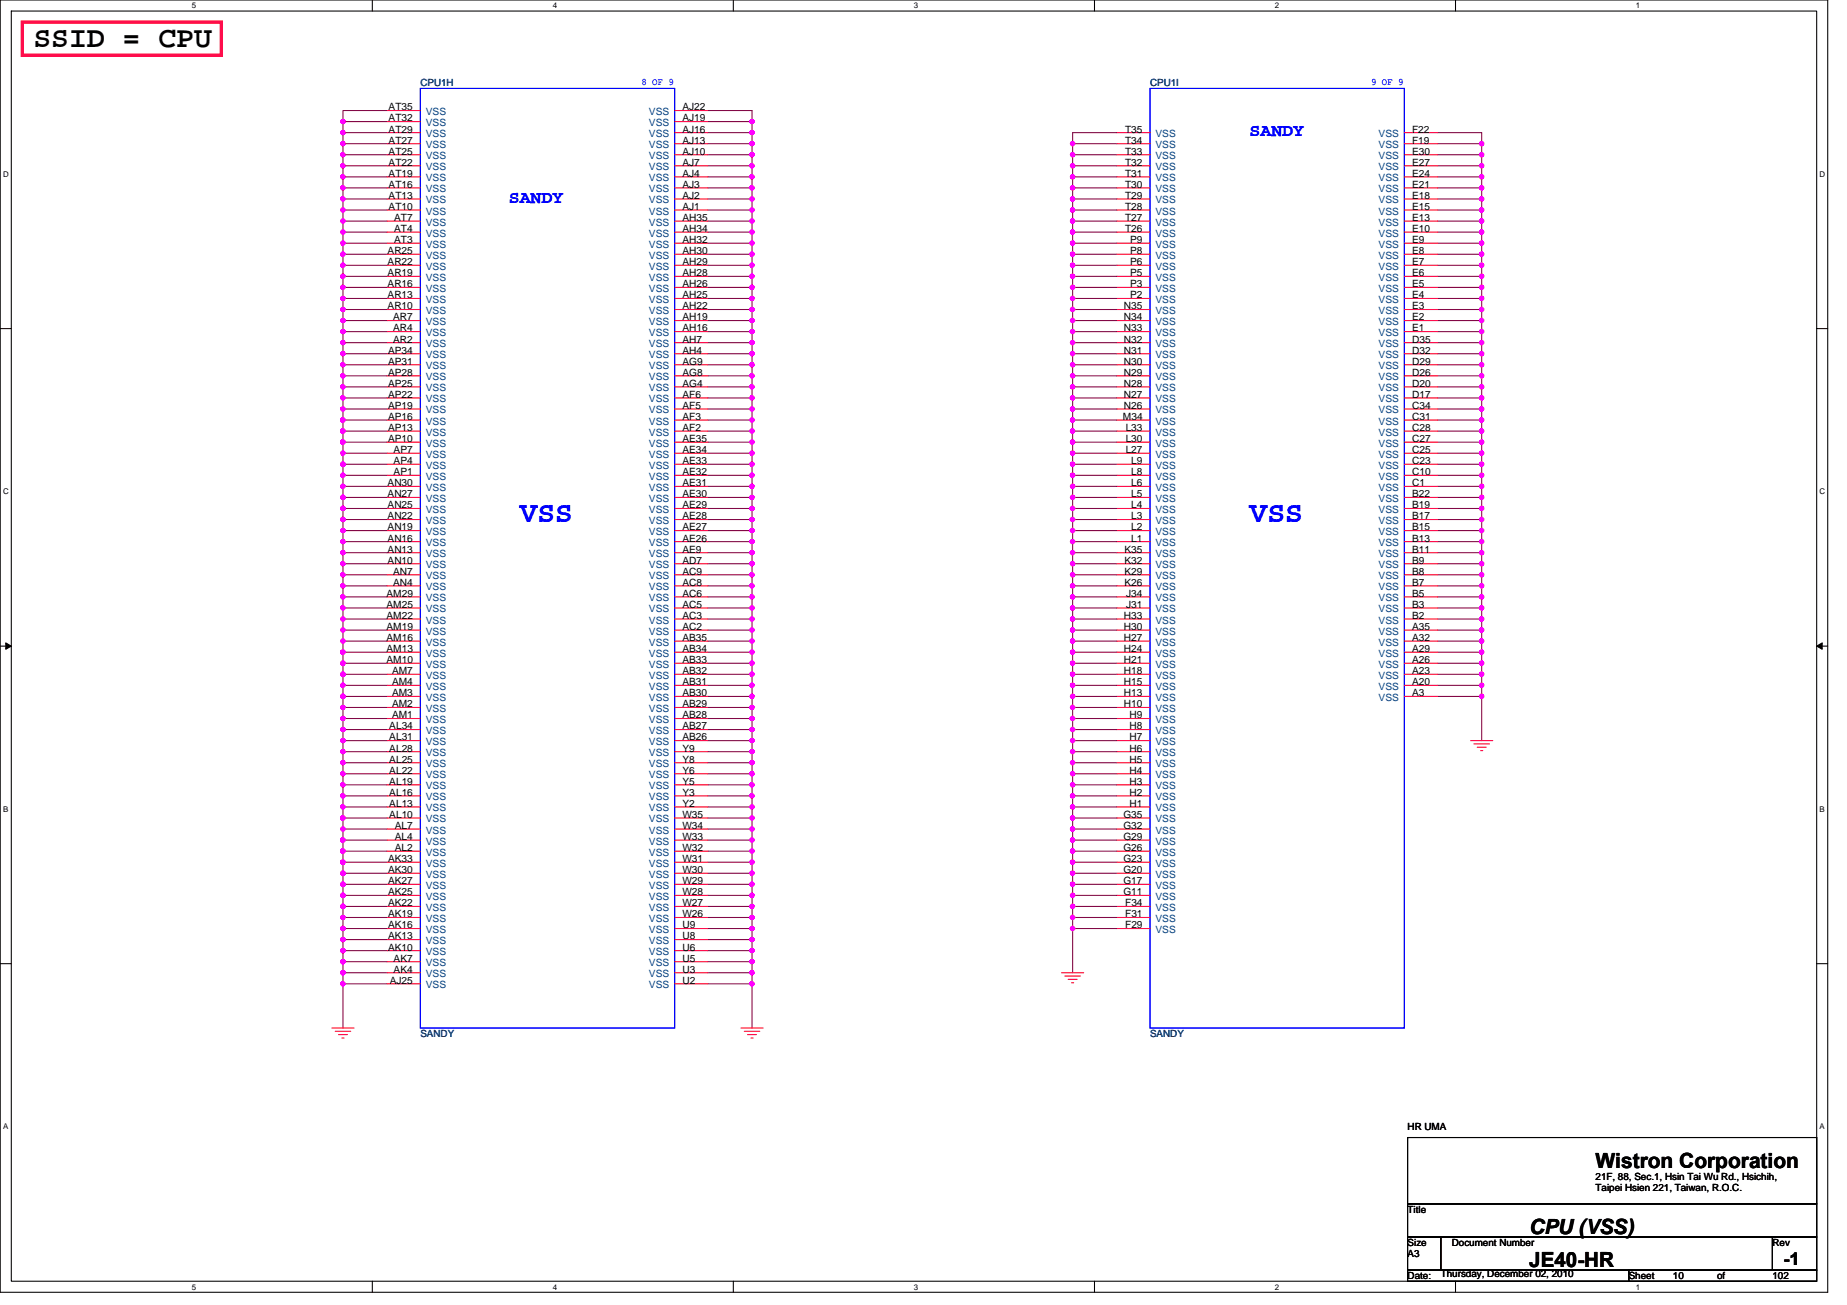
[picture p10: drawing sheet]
<svg xmlns="http://www.w3.org/2000/svg" width="297mm" height="210mm" viewBox="0 0 297 210" stroke-linecap="round" stroke-linejoin="round" font-family="sans-serif">
<path d="M0 0h293.9v207.9h-293.9zM1.8 1.8h290.4v204.3h-290.4z" fill="none" stroke="#000" stroke-width=".17"/>
<g fill="#fff">
<path d="M30.8 .2h.7v1.4h-.7z"/>
<path d="M30.8 206.3h.7v1.4h-.7z"/>
</g>
<path d="M59.9 0v1.8M59.9 206.1v1.8" fill="none" stroke="#000" stroke-width=".17"/>
<g fill="#fff">
<path d="M88.9 .2h.7v1.4h-.7z"/>
<path d="M88.9 206.3h.7v1.4h-.7z"/>
</g>
<path d="M117.9 0v1.8M117.9 206.1v1.8" fill="none" stroke="#000" stroke-width=".17"/>
<g fill="#fff">
<path d="M147 .2h.7v1.4h-.7z"/>
<path d="M147 206.3h.7v1.4h-.7z"/>
</g>
<path d="M176 0v1.8M176 206.1v1.8" fill="none" stroke="#000" stroke-width=".17"/>
<g fill="#fff">
<path d="M205 .2h.7v1.4h-.7z"/>
<path d="M205 206.3h.7v1.4h-.7z"/>
</g>
<path d="M234.1 0v1.8M234.1 206.1v1.8" fill="none" stroke="#000" stroke-width=".17"/>
<g fill="#fff">
<path d="M263.1 .2h.7v1.4h-.7z"/>
<path d="M263.1 206.3h.7v1.4h-.7z"/>
<path d="M.5 27.3h.9v1.4h-.9z"/>
<path d="M292.6 27.3h.9v1.4h-.9z"/>
<path d="M.5 78.4h.9v1.4h-.9z"/>
<path d="M292.6 78.4h.9v1.4h-.9z"/>
</g>
<path d="M0 52.9h1.8M292.2 52.9h1.7" fill="none" stroke="#000" stroke-width=".17"/>
<g fill="#fff">
<path d="M.5 129.5h.8v1.4h-.8z"/>
<path d="M292.6 129.5h.9v1.4h-.9z"/>
</g>
<path d="M0 103.9h1.8M292.2 103.9h1.7" fill="none" stroke="#000" stroke-width=".17"/>
<path d="M.9 103.4l.9 .5-.9 .5zM292.2 103.9l.8-.5v1z" fill="#000" stroke="#000" stroke-width=".16"/>
<g fill="#fff">
<path d="M.5 180.5h.8v1.4h-.8z"/>
<path d="M292.6 180.5h.9v1.4h-.9z"/>
</g>
<path d="M0 155h1.8M292.2 155h1.7M226.4 199h5.3v5.3h-5.3zM226.4 183h65.8v10.6h-65.8zM226.4 193.6h65.8v5.4h-65.8zM231.7 199h53.3v5.3h-53.3zM285 199h7.2v5.3h-7.2zM226.4 204.3h35.5v1.8h-35.5zM261.9 204.3h30.3v1.8h-30.3z" fill="none" stroke="#000" stroke-width=".17"/>
<g fill="none" stroke="#800040" stroke-width=".17">
<path d="M62.3 17.8h-7.1v1.8M62.3 19.6h-7.1v1.7M113.8 17.8h7.1v147.6M113.8 19.6h7.1M55.2 37.3h7.1M55.2 39.1h7.1M55.2 30.2h7.1M55.2 32h7.1M55.2 33.8h7.1M55.2 30.2v5.4M55.2 37.3v10.7M62.3 21.3h-7.1v1.8"/>
<path d="M62.3 23.1h-7.1v1.8M62.3 24.9h-7.1v1.8M62.3 26.7h-7.1v1.7M62.3 28.4h-7.1v1.8M62.3 35.6h-7.1v1.7M113.8 37.3h7.1M113.8 39.1h7.1M113.8 30.2h7.1M113.8 32h7.1M113.8 33.8h7.1M113.8 24.9h7.1M113.8 26.7h7.1"/>
<path d="M113.8 28.4h7.1M113.8 35.6h7.1M113.8 21.3h7.1M113.8 23.1h7.1M172.5 37.3h7.1M172.5 39.1h7.1M172.5 30.2h7.1M172.5 32h7.1M172.5 33.8h7.1M172.5 24.9h7.1M172.5 26.7h7.1M172.5 28.4h7.1"/>
<path d="M172.5 35.6h7.1M172.5 23.1h7.1M179.6 21.3h-7.1v135.2M231.2 37.3h7.1M231.2 39.1h7.1M231.2 30.2h7.1M231.2 32h7.1M231.2 33.8h7.1M231.2 24.9h7.1M231.2 26.7h7.1M231.2 28.4h7.1M231.2 35.6h7.1"/>
<path d="M231.2 21.3h7.1v97.8M231.2 23.1h7.1M55.2 40.9h7.1M55.2 49.8v48M55.2 49.8h7.1M55.2 51.6h7.1M55.2 42.7h7.1M55.2 53.3h7.1M55.2 44.4h7.1M55.2 46.2h7.1M55.2 55.1h7.1M55.2 56.9h7.1"/>
<path d="M55.2 58.7h7.1M62.3 48h-7.1v1.8M113.8 40.9h7.1M113.8 49.8h7.1M113.8 51.6h7.1M113.8 42.7h7.1M113.8 53.3h7.1M113.8 44.4h7.1M113.8 46.2h7.1M113.8 55.1h7.1M113.8 56.9h7.1M113.8 58.7h7.1"/>
<path d="M113.8 48h7.1M172.5 40.9h7.1M172.5 49.8h7.1M172.5 51.6h7.1M172.5 42.7h7.1M172.5 53.3h7.1M172.5 44.4h7.1M172.5 46.2h7.1M172.5 55.1h7.1M172.5 56.9h7.1M172.5 58.7h7.1M172.5 48h7.1"/>
<path d="M231.2 40.9h7.1M231.2 49.8h7.1M231.2 51.6h7.1M231.2 42.7h7.1M231.2 53.3h7.1M231.2 44.4h7.1M231.2 46.2h7.1M231.2 55.1h7.1M231.2 56.9h7.1M231.2 58.7h7.1M231.2 48h7.1M55.2 62.2h7.1"/>
<path d="M55.2 64h7.1M55.2 65.8h7.1M55.2 74.7h7.1M55.2 76.5h7.1M55.2 67.6h7.1M55.2 78.2h7.1M55.2 69.3h7.1M55.2 71.1h7.1M55.2 72.9h7.1M55.2 60.5h7.1M113.8 62.2h7.1M113.8 64h7.1"/>
<path d="M113.8 65.8h7.1M113.8 74.7h7.1M113.8 76.5h7.1M113.8 67.6h7.1M113.8 78.2h7.1M113.8 69.3h7.1M113.8 71.1h7.1M113.8 72.9h7.1M113.8 60.5h7.1M172.5 62.2h7.1M172.5 64h7.1M172.5 65.8h7.1"/>
<path d="M172.5 74.7h7.1M172.5 76.5h7.1M172.5 67.6h7.1M172.5 78.2h7.1M172.5 69.3h7.1M172.5 71.1h7.1M172.5 72.9h7.1M172.5 60.5h7.1M231.2 62.2h7.1M231.2 64h7.1M231.2 65.8h7.1M231.2 74.7h7.1"/>
<path d="M231.2 76.5h7.1M231.2 67.6h7.1M231.2 78.2h7.1M231.2 69.3h7.1M231.2 71.1h7.1M231.2 72.9h7.1M231.2 60.5h7.1M55.2 99.6v65.8M55.2 87.1h7.1M55.2 88.9h7.1M55.2 80h7.1M55.2 90.7h7.1"/>
<path d="M55.2 81.8h7.1M55.2 83.6h7.1M55.2 85.3h7.1M55.2 99.6h7.1M55.2 92.5h7.1M55.2 94.2h7.1M55.2 96h7.1M62.3 97.8h-7.1v1.8M113.8 87.1h7.1M113.8 88.9h7.1M113.8 80h7.1M113.8 90.7h7.1"/>
<path d="M113.8 81.8h7.1M113.8 83.6h7.1M113.8 85.3h7.1M113.8 99.6h7.1M113.8 92.5h7.1M113.8 94.2h7.1M113.8 96h7.1M113.8 97.8h7.1M172.5 87.1h7.1M172.5 88.9h7.1M172.5 80h7.1M172.5 90.7h7.1"/>
<path d="M172.5 81.8h7.1M172.5 83.6h7.1M172.5 85.3h7.1M172.5 99.6h7.1M172.5 92.5h7.1M172.5 94.2h7.1M172.5 96h7.1M172.5 97.8h7.1M231.2 87.1h7.1M231.2 88.9h7.1M231.2 80h7.1M231.2 90.7h7.1"/>
<path d="M231.2 81.8h7.1M231.2 83.6h7.1M231.2 85.3h7.1M231.2 99.6h7.1M231.2 92.5h7.1M231.2 94.2h7.1M231.2 96h7.1M231.2 97.8h7.1M55.2 101.3h7.1M55.2 103.1h7.1M55.2 112h7.1M55.2 113.8h7.1"/>
<path d="M55.2 104.9h7.1M55.2 115.6h7.1M55.2 106.7h7.1M55.2 108.5h7.1M55.2 110.2h7.1M55.2 117.3h7.1M55.2 119.1h7.1M113.8 101.3h7.1M113.8 103.1h7.1M113.8 112h7.1M113.8 113.8h7.1M113.8 104.9h7.1"/>
<path d="M113.8 115.6h7.1M113.8 106.7h7.1M113.8 108.5h7.1M113.8 110.2h7.1M113.8 117.3h7.1M113.8 119.1h7.1M172.5 101.3h7.1M172.5 103.1h7.1M172.5 112h7.1M172.5 113.8h7.1M172.5 104.9h7.1M172.5 115.6h7.1"/>
<path d="M172.5 106.7h7.1M172.5 108.5h7.1M172.5 110.2h7.1M172.5 117.3h7.1M172.5 119.1h7.1M231.2 101.3h7.1M231.2 103.1h7.1M231.2 112h7.1M231.2 104.9h7.1M231.2 106.7h7.1M231.2 108.5h7.1M231.2 110.2h7.1"/>
<path d="M55.2 124.5h7.1M55.2 126.2h7.1M55.2 128h7.1M55.2 120.9h7.1M55.2 122.7h7.1M55.2 131.6h7.1M55.2 133.3h7.1M55.2 135.1h7.1M55.2 129.8h7.1M55.2 136.9h7.1M55.2 138.7h7.1M113.8 124.5h7.1"/>
<path d="M113.8 126.2h7.1M113.8 128h7.1M113.8 120.9h7.1M113.8 122.7h7.1M113.8 131.6h7.1M113.8 133.3h7.1M113.8 135.1h7.1M113.8 129.8h7.1M113.8 136.9h7.1M113.8 138.7h7.1M172.5 124.5h7.1M172.5 126.2h7.1"/>
<path d="M172.5 128h7.1M172.5 120.9h7.1M172.5 122.7h7.1M172.5 131.6h7.1M172.5 133.3h7.1M172.5 135.1h7.1M172.5 129.8h7.1M172.5 136.9h7.1M172.5 138.7h7.1M55.2 144h7.1M55.2 145.8h7.1M55.2 147.6h7.1"/>
<path d="M55.2 140.5h7.1M55.2 142.2h7.1M55.2 154.7h7.1M55.2 156.5h7.1M55.2 158.2h7.1M55.2 149.4h7.1M55.2 151.1h7.1M55.2 152.9h7.1M113.8 144h7.1M113.8 145.8h7.1M113.8 147.6h7.1M113.8 140.5h7.1"/>
<path d="M113.8 142.2h7.1M113.8 154.7h7.1M113.8 156.5h7.1M113.8 158.2h7.1M113.8 149.4h7.1M113.8 151.1h7.1M113.8 152.9h7.1M172.5 144h7.1M172.5 145.8h7.1M172.5 147.6h7.1M172.5 140.5h7.1M172.5 142.2h7.1"/>
<path d="M172.5 149.4h7.1"/>
</g>
<g fill="#f0f" stroke="#f0f" stroke-width=".17">
<circle cx="55.1" cy="19.5" r=".35"/>
<circle cx="55.1" cy="21.3" r=".35"/>
<circle cx="55.1" cy="23.1" r=".35"/>
<circle cx="55.1" cy="24.9" r=".35"/>
<circle cx="55.1" cy="26.7" r=".35"/>
<circle cx="55.1" cy="28.4" r=".35"/>
<circle cx="55.1" cy="37.3" r=".35"/>
<circle cx="55.1" cy="30.2" r=".35"/>
<circle cx="55.1" cy="32" r=".35"/>
<circle cx="55.1" cy="33.8" r=".35"/>
<circle cx="55.1" cy="35.5" r=".35"/>
<circle cx="55.1" cy="40.9" r=".35"/>
<circle cx="55.1" cy="39.1" r=".35"/>
<circle cx="55.1" cy="42.7" r=".35"/>
<circle cx="55.1" cy="44.4" r=".35"/>
<circle cx="55.1" cy="46.2" r=".35"/>
<circle cx="55.1" cy="49.8" r=".35"/>
<circle cx="55.1" cy="51.5" r=".35"/>
<circle cx="55.1" cy="48" r=".35"/>
<circle cx="55.1" cy="53.3" r=".35"/>
<circle cx="55.1" cy="55.1" r=".35"/>
<circle cx="55.1" cy="64" r=".35"/>
<circle cx="55.1" cy="74.7" r=".35"/>
<circle cx="55.1" cy="67.6" r=".35"/>
<circle cx="55.1" cy="69.3" r=".35"/>
<circle cx="55.1" cy="71.1" r=".35"/>
<circle cx="55.1" cy="56.9" r=".35"/>
<circle cx="55.1" cy="87.1" r=".35"/>
<circle cx="55.1" cy="80" r=".35"/>
<circle cx="55.1" cy="81.8" r=".35"/>
<circle cx="55.1" cy="83.6" r=".35"/>
<circle cx="55.1" cy="58.7" r=".35"/>
<circle cx="55.1" cy="78.2" r=".35"/>
<circle cx="55.1" cy="62.2" r=".35"/>
<circle cx="55.1" cy="90.7" r=".35"/>
<circle cx="55.1" cy="65.8" r=".35"/>
<circle cx="55.1" cy="60.4" r=".35"/>
<circle cx="55.1" cy="88.9" r=".35"/>
<circle cx="55.1" cy="76.4" r=".35"/>
<circle cx="55.1" cy="72.9" r=".35"/>
<circle cx="55.1" cy="85.3" r=".35"/>
<circle cx="55.1" cy="99.6" r=".35"/>
<circle cx="55.1" cy="92.4" r=".35"/>
<circle cx="55.1" cy="112" r=".35"/>
<circle cx="55.1" cy="104.9" r=".35"/>
<circle cx="55.1" cy="115.6" r=".35"/>
<circle cx="55.1" cy="106.7" r=".35"/>
<circle cx="55.1" cy="108.4" r=".35"/>
<circle cx="55.1" cy="94.2" r=".35"/>
<circle cx="55.1" cy="124.4" r=".35"/>
<circle cx="55.1" cy="126.2" r=".35"/>
<circle cx="55.1" cy="117.3" r=".35"/>
<circle cx="55.1" cy="119.1" r=".35"/>
<circle cx="55.1" cy="120.9" r=".35"/>
<circle cx="55.1" cy="122.7" r=".35"/>
<circle cx="55.1" cy="129.8" r=".35"/>
<circle cx="55.1" cy="103.1" r=".35"/>
<circle cx="55.1" cy="128" r=".35"/>
<circle cx="55.1" cy="97.8" r=".35"/>
<circle cx="55.1" cy="96" r=".35"/>
<circle cx="55.1" cy="101.3" r=".35"/>
<circle cx="55.1" cy="113.8" r=".35"/>
<circle cx="55.1" cy="110.2" r=".35"/>
<circle cx="55.1" cy="131.6" r=".35"/>
<circle cx="55.1" cy="135.1" r=".35"/>
<circle cx="55.1" cy="144" r=".35"/>
<circle cx="55.1" cy="145.8" r=".35"/>
<circle cx="55.1" cy="136.9" r=".35"/>
<circle cx="55.1" cy="138.7" r=".35"/>
<circle cx="55.1" cy="140.4" r=".35"/>
<circle cx="55.1" cy="142.2" r=".35"/>
<circle cx="55.1" cy="149.3" r=".35"/>
<circle cx="55.1" cy="133.3" r=".35"/>
<circle cx="55.1" cy="147.6" r=".35"/>
<circle cx="55.1" cy="154.7" r=".35"/>
<circle cx="55.1" cy="156.5" r=".35"/>
<circle cx="55.1" cy="151.1" r=".35"/>
<circle cx="55.1" cy="152.9" r=".35"/>
<circle cx="55.1" cy="158.2" r=".35"/>
<circle cx="120.9" cy="99.6" r=".35"/>
<circle cx="120.9" cy="122.7" r=".35"/>
<circle cx="120.9" cy="133.3" r=".35"/>
<circle cx="120.9" cy="136.9" r=".35"/>
<circle cx="120.9" cy="151.1" r=".35"/>
<circle cx="120.9" cy="37.3" r=".35"/>
<circle cx="120.9" cy="35.5" r=".35"/>
<circle cx="120.9" cy="64" r=".35"/>
<circle cx="120.9" cy="74.7" r=".35"/>
<circle cx="120.9" cy="72.9" r=".35"/>
<circle cx="120.9" cy="81.8" r=".35"/>
<circle cx="120.9" cy="23.1" r=".35"/>
<circle cx="172.5" cy="108.4" r=".35"/>
<circle cx="172.5" cy="120.9" r=".35"/>
<circle cx="172.5" cy="99.6" r=".35"/>
<circle cx="172.5" cy="30.2" r=".35"/>
<circle cx="172.5" cy="138.7" r=".35"/>
<circle cx="172.5" cy="140.4" r=".35"/>
<circle cx="172.5" cy="46.2" r=".35"/>
<circle cx="172.5" cy="48" r=".35"/>
<circle cx="172.5" cy="71.1" r=".35"/>
<circle cx="172.5" cy="72.9" r=".35"/>
<circle cx="172.5" cy="90.7" r=".35"/>
<circle cx="172.5" cy="83.6" r=".35"/>
<circle cx="172.5" cy="87.1" r=".35"/>
<circle cx="172.5" cy="62.2" r=".35"/>
<circle cx="120.9" cy="19.5" r=".35"/>
<circle cx="120.9" cy="92.4" r=".35"/>
<circle cx="120.9" cy="78.2" r=".35"/>
<circle cx="120.9" cy="49.8" r=".35"/>
<circle cx="120.9" cy="32" r=".35"/>
<circle cx="120.9" cy="144" r=".35"/>
<circle cx="120.9" cy="96" r=".35"/>
<circle cx="120.9" cy="71.1" r=".35"/>
<circle cx="120.9" cy="67.6" r=".35"/>
<circle cx="120.9" cy="53.3" r=".35"/>
<circle cx="120.9" cy="28.4" r=".35"/>
<circle cx="120.9" cy="21.3" r=".35"/>
<circle cx="120.9" cy="158.2" r=".35"/>
<circle cx="120.9" cy="149.3" r=".35"/>
<circle cx="120.9" cy="110.2" r=".35"/>
<circle cx="120.9" cy="115.6" r=".35"/>
<circle cx="120.9" cy="142.2" r=".35"/>
<circle cx="120.9" cy="88.9" r=".35"/>
<circle cx="120.9" cy="40.9" r=".35"/>
<circle cx="120.9" cy="120.9" r=".35"/>
<circle cx="120.9" cy="128" r=".35"/>
<circle cx="120.9" cy="126.2" r=".35"/>
<circle cx="120.9" cy="62.2" r=".35"/>
<circle cx="120.9" cy="108.4" r=".35"/>
<circle cx="120.9" cy="87.1" r=".35"/>
<circle cx="120.9" cy="69.3" r=".35"/>
<circle cx="120.9" cy="46.2" r=".35"/>
<circle cx="120.9" cy="124.4" r=".35"/>
<circle cx="120.9" cy="104.9" r=".35"/>
<circle cx="120.9" cy="24.9" r=".35"/>
<circle cx="120.9" cy="145.8" r=".35"/>
<circle cx="120.9" cy="48" r=".35"/>
<circle cx="120.9" cy="83.6" r=".35"/>
<circle cx="120.9" cy="58.7" r=".35"/>
<circle cx="120.9" cy="42.7" r=".35"/>
<circle cx="120.9" cy="26.7" r=".35"/>
<circle cx="120.9" cy="129.8" r=".35"/>
<circle cx="120.9" cy="85.3" r=".35"/>
<circle cx="120.9" cy="33.8" r=".35"/>
<circle cx="120.9" cy="138.7" r=".35"/>
<circle cx="120.9" cy="135.1" r=".35"/>
<circle cx="120.9" cy="80" r=".35"/>
<circle cx="120.9" cy="154.7" r=".35"/>
<circle cx="120.9" cy="152.9" r=".35"/>
<circle cx="120.9" cy="140.4" r=".35"/>
<circle cx="120.9" cy="131.6" r=".35"/>
<circle cx="120.9" cy="119.1" r=".35"/>
<circle cx="120.9" cy="113.8" r=".35"/>
<circle cx="120.9" cy="90.7" r=".35"/>
<circle cx="120.9" cy="65.8" r=".35"/>
<circle cx="120.9" cy="147.6" r=".35"/>
<circle cx="120.9" cy="112" r=".35"/>
<circle cx="120.9" cy="44.4" r=".35"/>
<circle cx="120.9" cy="51.5" r=".35"/>
<circle cx="120.9" cy="156.5" r=".35"/>
<circle cx="120.9" cy="94.2" r=".35"/>
<circle cx="120.9" cy="60.4" r=".35"/>
<circle cx="120.9" cy="56.9" r=".35"/>
<circle cx="120.9" cy="55.1" r=".35"/>
<circle cx="120.9" cy="101.3" r=".35"/>
<circle cx="120.9" cy="76.4" r=".35"/>
<circle cx="120.9" cy="39.1" r=".35"/>
<circle cx="120.9" cy="30.2" r=".35"/>
<circle cx="120.9" cy="97.8" r=".35"/>
<circle cx="120.9" cy="117.3" r=".35"/>
<circle cx="120.9" cy="106.7" r=".35"/>
<circle cx="120.9" cy="103.1" r=".35"/>
<circle cx="172.5" cy="23.1" r=".35"/>
<circle cx="172.5" cy="28.4" r=".35"/>
<circle cx="172.5" cy="80" r=".35"/>
<circle cx="172.5" cy="136.9" r=".35"/>
<circle cx="172.5" cy="126.2" r=".35"/>
<circle cx="172.5" cy="97.8" r=".35"/>
<circle cx="172.5" cy="94.2" r=".35"/>
<circle cx="172.5" cy="78.2" r=".35"/>
<circle cx="172.5" cy="135.1" r=".35"/>
<circle cx="172.5" cy="76.4" r=".35"/>
<circle cx="172.5" cy="26.7" r=".35"/>
<circle cx="172.5" cy="53.3" r=".35"/>
<circle cx="172.5" cy="51.5" r=".35"/>
<circle cx="172.5" cy="58.7" r=".35"/>
<circle cx="172.5" cy="144" r=".35"/>
<circle cx="172.5" cy="103.1" r=".35"/>
<circle cx="172.5" cy="104.9" r=".35"/>
<circle cx="172.5" cy="44.4" r=".35"/>
<circle cx="172.5" cy="42.7" r=".35"/>
<circle cx="172.5" cy="24.9" r=".35"/>
<circle cx="172.5" cy="33.8" r=".35"/>
<circle cx="172.5" cy="124.4" r=".35"/>
<circle cx="172.5" cy="37.3" r=".35"/>
<circle cx="172.5" cy="122.7" r=".35"/>
<circle cx="172.5" cy="117.3" r=".35"/>
<circle cx="172.5" cy="60.4" r=".35"/>
<circle cx="172.5" cy="69.3" r=".35"/>
<circle cx="172.5" cy="67.6" r=".35"/>
<circle cx="172.5" cy="142.2" r=".35"/>
<circle cx="172.5" cy="133.3" r=".35"/>
<circle cx="172.5" cy="39.1" r=".35"/>
<circle cx="172.5" cy="113.8" r=".35"/>
<circle cx="172.5" cy="112" r=".35"/>
<circle cx="172.5" cy="110.2" r=".35"/>
<circle cx="172.5" cy="81.8" r=".35"/>
<circle cx="172.5" cy="56.9" r=".35"/>
<circle cx="172.5" cy="55.1" r=".35"/>
<circle cx="172.5" cy="35.5" r=".35"/>
<circle cx="172.5" cy="149.3" r=".35"/>
<circle cx="172.5" cy="129.8" r=".35"/>
<circle cx="172.5" cy="106.7" r=".35"/>
<circle cx="172.5" cy="88.9" r=".35"/>
<circle cx="172.5" cy="128" r=".35"/>
<circle cx="172.5" cy="74.7" r=".35"/>
<circle cx="172.5" cy="32" r=".35"/>
<circle cx="172.5" cy="65.8" r=".35"/>
<circle cx="172.5" cy="145.8" r=".35"/>
<circle cx="172.5" cy="131.6" r=".35"/>
<circle cx="172.5" cy="96" r=".35"/>
<circle cx="172.5" cy="85.3" r=".35"/>
<circle cx="172.5" cy="92.4" r=".35"/>
<circle cx="172.5" cy="101.3" r=".35"/>
<circle cx="172.5" cy="115.6" r=".35"/>
<circle cx="172.5" cy="64" r=".35"/>
<circle cx="172.5" cy="49.8" r=".35"/>
<circle cx="172.5" cy="147.6" r=".35"/>
<circle cx="172.5" cy="119.1" r=".35"/>
<circle cx="172.5" cy="40.9" r=".35"/>
<circle cx="238.3" cy="23.1" r=".35"/>
<circle cx="238.3" cy="96" r=".35"/>
<circle cx="238.3" cy="81.8" r=".35"/>
<circle cx="238.3" cy="53.3" r=".35"/>
<circle cx="238.3" cy="35.5" r=".35"/>
<circle cx="238.3" cy="99.6" r=".35"/>
<circle cx="238.3" cy="74.7" r=".35"/>
<circle cx="238.3" cy="71.1" r=".35"/>
<circle cx="238.3" cy="56.9" r=".35"/>
<circle cx="238.3" cy="32" r=".35"/>
<circle cx="238.3" cy="24.9" r=".35"/>
<circle cx="238.3" cy="92.4" r=".35"/>
<circle cx="238.3" cy="44.4" r=".35"/>
<circle cx="238.3" cy="65.8" r=".35"/>
<circle cx="238.3" cy="112" r=".35"/>
<circle cx="238.3" cy="90.7" r=".35"/>
<circle cx="238.3" cy="72.9" r=".35"/>
<circle cx="238.3" cy="49.8" r=".35"/>
<circle cx="238.3" cy="108.4" r=".35"/>
<circle cx="238.3" cy="28.4" r=".35"/>
<circle cx="238.3" cy="51.5" r=".35"/>
<circle cx="238.3" cy="87.1" r=".35"/>
<circle cx="238.3" cy="62.2" r=".35"/>
<circle cx="238.3" cy="46.2" r=".35"/>
<circle cx="238.3" cy="30.2" r=".35"/>
<circle cx="238.3" cy="88.9" r=".35"/>
<circle cx="238.3" cy="37.3" r=".35"/>
<circle cx="238.3" cy="83.6" r=".35"/>
<circle cx="238.3" cy="94.2" r=".35"/>
<circle cx="238.3" cy="69.3" r=".35"/>
<circle cx="238.3" cy="48" r=".35"/>
<circle cx="238.3" cy="55.1" r=".35"/>
<circle cx="238.3" cy="97.8" r=".35"/>
<circle cx="238.3" cy="64" r=".35"/>
<circle cx="238.3" cy="60.4" r=".35"/>
<circle cx="238.3" cy="58.7" r=".35"/>
<circle cx="238.3" cy="104.9" r=".35"/>
<circle cx="238.3" cy="80" r=".35"/>
<circle cx="238.3" cy="42.7" r=".35"/>
<circle cx="238.3" cy="33.8" r=".35"/>
<circle cx="238.3" cy="101.3" r=".35"/>
<circle cx="238.3" cy="110.2" r=".35"/>
<circle cx="238.3" cy="106.7" r=".35"/>
<circle cx="238.3" cy="103.1" r=".35"/>
<circle cx="238.3" cy="40.9" r=".35"/>
<circle cx="238.3" cy="39.1" r=".35"/>
<circle cx="238.3" cy="67.6" r=".35"/>
<circle cx="238.3" cy="78.2" r=".35"/>
<circle cx="238.3" cy="76.4" r=".35"/>
<circle cx="238.3" cy="85.3" r=".35"/>
<circle cx="238.3" cy="26.7" r=".35"/>
</g>
<g fill="none" stroke="#f00" stroke-width=".17">
<path d="M62.3 17.8h5.3M62.3 19.6h5.3M108.5 17.8h5.3M108.5 19.6h5.3M62.3 21.3h5.3M62.3 23.1h5.3M62.3 24.9h5.3M62.3 26.7h5.3M62.3 28.4h5.3M62.3 30.2h5.3M62.3 32h5.3M62.3 33.8h5.3"/>
<path d="M62.3 35.6h5.3M62.3 37.3h5.3M62.3 39.1h5.3M108.5 21.3h5.3M108.5 23.1h5.3M108.5 24.9h5.3M108.5 26.7h5.3M108.5 28.4h5.3M108.5 30.2h5.3M108.5 32h5.3M108.5 33.8h5.3M108.5 35.6h5.3"/>
<path d="M108.5 37.3h5.3M108.5 39.1h5.3M179.6 21.3h5.4M179.6 23.1h5.4M179.6 24.9h5.4M179.6 26.7h5.4M179.6 28.4h5.4M179.6 30.2h5.4M179.6 32h5.4M179.6 33.8h5.4M179.6 35.6h5.4M179.6 37.3h5.4"/>
<path d="M179.6 39.1h5.4M225.8 21.3h5.4M225.8 23.1h5.4M225.8 24.9h5.4M225.8 26.7h5.4M225.8 28.4h5.4M225.8 30.2h5.4M225.8 32h5.4M225.8 33.8h5.4M225.8 35.6h5.4M225.8 37.3h5.4M225.8 39.1h5.4"/>
<path d="M62.3 40.9h5.3M62.3 42.7h5.3M62.3 44.4h5.3M62.3 46.2h5.3M62.3 48h5.3M62.3 49.8h5.3M62.3 51.6h5.3M62.3 53.3h5.3M62.3 55.1h5.3M62.3 56.9h5.3M62.3 58.7h5.3M108.5 40.9h5.3"/>
<path d="M108.5 42.7h5.3M108.5 44.4h5.3M108.5 46.2h5.3M108.5 48h5.3M108.5 49.8h5.3M108.5 51.6h5.3M108.5 53.3h5.3M108.5 55.1h5.3M108.5 56.9h5.3M108.5 58.7h5.3M179.6 40.9h5.4M179.6 42.7h5.4"/>
<path d="M179.6 44.4h5.4M179.6 46.2h5.4M179.6 48h5.4M179.6 49.8h5.4M179.6 51.6h5.4M179.6 53.3h5.4M179.6 55.1h5.4M179.6 56.9h5.4M179.6 58.7h5.4M225.8 40.9h5.4M225.8 42.7h5.4M225.8 44.4h5.4"/>
<path d="M225.8 46.2h5.4M225.8 48h5.4M225.8 49.8h5.4M225.8 51.6h5.4M225.8 53.3h5.4M225.8 55.1h5.4M225.8 56.9h5.4M225.8 58.7h5.4M62.3 60.5h5.3M62.3 62.2h5.3M62.3 64h5.3M62.3 65.8h5.3"/>
<path d="M62.3 67.6h5.3M62.3 69.3h5.3M62.3 71.1h5.3M62.3 72.9h5.3M62.3 74.7h5.3M62.3 76.5h5.3M62.3 78.2h5.3M108.5 60.5h5.3M108.5 62.2h5.3M108.5 64h5.3M108.5 65.8h5.3M108.5 67.6h5.3"/>
<path d="M108.5 69.3h5.3M108.5 71.1h5.3M108.5 72.9h5.3M108.5 74.7h5.3M108.5 76.5h5.3M108.5 78.2h5.3M179.6 60.5h5.4M179.6 62.2h5.4M179.6 64h5.4M179.6 65.8h5.4M179.6 67.6h5.4M179.6 69.3h5.4"/>
<path d="M179.6 71.1h5.4M179.6 72.9h5.4M179.6 74.7h5.4M179.6 76.5h5.4M179.6 78.2h5.4M225.8 60.5h5.4M225.8 62.2h5.4M225.8 64h5.4M225.8 65.8h5.4M225.8 67.6h5.4M225.8 69.3h5.4M225.8 71.1h5.4"/>
<path d="M225.8 72.9h5.4M225.8 74.7h5.4M225.8 76.5h5.4M225.8 78.2h5.4M62.3 80h5.3M62.3 81.8h5.3M62.3 83.6h5.3M62.3 85.3h5.3M62.3 87.1h5.3M62.3 88.9h5.3M62.3 90.7h5.3M62.3 92.5h5.3"/>
<path d="M62.3 94.2h5.3M62.3 96h5.3M62.3 97.8h5.3M62.3 99.6h5.3M108.5 80h5.3M108.5 81.8h5.3M108.5 83.6h5.3M108.5 85.3h5.3M108.5 87.1h5.3M108.5 88.9h5.3M108.5 90.7h5.3M108.5 92.5h5.3"/>
<path d="M108.5 94.2h5.3M108.5 96h5.3M108.5 97.8h5.3M108.5 99.6h5.3M179.6 80h5.4M179.6 81.8h5.4M179.6 83.6h5.4M179.6 85.3h5.4M179.6 87.1h5.4M179.6 88.9h5.4M179.6 90.7h5.4M179.6 92.5h5.4"/>
<path d="M179.6 94.2h5.4M179.6 96h5.4M179.6 97.8h5.4M179.6 99.6h5.4M225.8 80h5.4M225.8 81.8h5.4M225.8 83.6h5.4M225.8 85.3h5.4M225.8 87.1h5.4M225.8 88.9h5.4M225.8 90.7h5.4M225.8 92.5h5.4"/>
<path d="M225.8 94.2h5.4M225.8 96h5.4M225.8 97.8h5.4M225.8 99.6h5.4M62.3 119.1h5.3M62.3 101.3h5.3M62.3 103.1h5.3M62.3 104.9h5.3M62.3 106.7h5.3M62.3 108.5h5.3M62.3 110.2h5.3M62.3 112h5.3"/>
<path d="M62.3 113.8h5.3M62.3 115.6h5.3M62.3 117.3h5.3M108.5 119.1h5.3M108.5 101.3h5.3M108.5 103.1h5.3M108.5 104.9h5.3M108.5 106.7h5.3M108.5 108.5h5.3M108.5 110.2h5.3M108.5 112h5.3M108.5 113.8h5.3"/>
<path d="M108.5 115.6h5.3M108.5 117.3h5.3M179.6 119.1h5.4M179.6 101.3h5.4M179.6 103.1h5.4M179.6 104.9h5.4M179.6 106.7h5.4M179.6 108.5h5.4M179.6 110.2h5.4M179.6 112h5.4M179.6 113.8h5.4M179.6 115.6h5.4"/>
<path d="M179.6 117.3h5.4M225.8 101.3h5.4M225.8 103.1h5.4M225.8 104.9h5.4M225.8 106.7h5.4M225.8 108.5h5.4M225.8 110.2h5.4M225.8 112h5.4M236.5 119.1h3.6M237 119.7h2.5M62.3 120.9h5.3M62.3 122.7h5.3"/>
<path d="M62.3 124.5h5.3M62.3 126.2h5.3M62.3 128h5.3M62.3 129.8h5.3M62.3 131.6h5.3M62.3 133.3h5.3M62.3 135.1h5.3M62.3 136.9h5.3M62.3 138.7h5.3M108.5 120.9h5.3M108.5 122.7h5.3M108.5 124.5h5.3"/>
<path d="M108.5 126.2h5.3M108.5 128h5.3M108.5 129.8h5.3M108.5 131.6h5.3M108.5 133.3h5.3M108.5 135.1h5.3M108.5 136.9h5.3M108.5 138.7h5.3M179.6 120.9h5.4M179.6 122.7h5.4M179.6 124.5h5.4M179.6 126.2h5.4"/>
<path d="M179.6 128h5.4M179.6 129.8h5.4M179.6 131.6h5.4M179.6 133.3h5.4M179.6 135.1h5.4M179.6 136.9h5.4M179.6 138.7h5.4M237.6 120.2h1.4M238.1 120.7h.4M62.3 156.5h5.3M62.3 140.5h5.3M62.3 142.2h5.3"/>
<path d="M62.3 144h5.3M62.3 145.8h5.3M62.3 147.6h5.3M62.3 149.4h5.3M62.3 151.1h5.3M62.3 152.9h5.3M62.3 154.7h5.3M62.3 158.2h5.3M108.5 156.5h5.3M108.5 140.5h5.3M108.5 142.2h5.3M108.5 144h5.3"/>
<path d="M108.5 145.8h5.3M108.5 147.6h5.3M108.5 149.4h5.3M108.5 151.1h5.3M108.5 152.9h5.3M108.5 154.7h5.3M108.5 158.2h5.3M170.7 156.5h3.6M171.3 157h2.5M171.8 157.5h1.4M172.3 158.1h.4M179.6 140.5h5.4"/>
<path d="M179.6 142.2h5.4M179.6 144h5.4M179.6 145.8h5.4M179.6 147.6h5.4M179.6 149.4h5.4M53.4 165.4h3.5M53.9 165.9h2.5M54.4 166.4h1.5M55 167h.3M119.2 165.4h3.5M119.7 165.9h2.5M120.2 166.4h1.5"/>
<path d="M120.8 167h.3"/>
</g>
<path d="M3.6 3.6h32v5.3h-32z" fill="none" stroke="#f00" stroke-width=".53"/>
<path d="M67.6 14.2h40.9v151.2h-40.9zM185 14.2h40.8v151.2h-40.8z" fill="none" stroke="#00f" stroke-width=".17"/>
<text font-size="4.8" x="5.4" y="7.6">SSID = CPU</text>
<g font-size="4.8" fill="#00f">
<text x="83.6" y="84">VSS</text>
<text x="201" y="84">VSS</text>
</g>
<g font-size="3.4">
<text x="256.6" y="187.9">Wistron Corporation</text>
<text x="245.9" y="203.9">JE40-HR</text>
<text x="245.9" y="198.5">CPU (VSS)</text>
</g>
<g font-size="2.8" fill="#00f">
<text x="201" y="21.9">SANDY</text>
<text x="81.8" y="32.6">SANDY</text>
</g>
<text font-size="2.8" x="286.8" y="203.4">-1</text>
<g font-size="1.6">
<text x="62.5" y="17.8">AT35</text>
<text x="109.7" y="17.8">AJ22</text>
<text x="62.5" y="19.5">AT32</text>
<text x="62.5" y="21.3">AT29</text>
<text x="62.5" y="23.1">AT27</text>
<text x="109.7" y="19.5">AJ19</text>
<text x="109.7" y="21.3">AJ16</text>
<text x="109.7" y="23.1">AJ13</text>
<text x="180.9" y="21.3">T35</text>
<text x="180.9" y="23.1">T34</text>
<text x="227.1" y="21.3">F22</text>
<text x="227.1" y="23.1">F19</text>
<text x="62.5" y="24.9">AT25</text>
<text x="62.5" y="26.6">AT22</text>
<text x="62.5" y="28.4">AT19</text>
<text x="109.7" y="24.9">AJ10</text>
<text x="109.7" y="26.6">AJ7</text>
<text x="109.7" y="28.4">AJ4</text>
<text x="180.9" y="24.9">T33</text>
<text x="180.9" y="26.6">T32</text>
<text x="180.9" y="28.4">T31</text>
<text x="227.1" y="24.9">E30</text>
<text x="227.1" y="26.6">E27</text>
<text x="227.1" y="28.4">E24</text>
<text x="62.5" y="30.2">AT16</text>
<text x="62.5" y="32">AT13</text>
<text x="62.5" y="33.8">AT10</text>
<text x="63.4" y="35.5">AT7</text>
<text x="109.7" y="30.2">AJ3</text>
<text x="109.7" y="32">AJ2</text>
<text x="109.7" y="33.8">AJ1</text>
<text x="109.7" y="35.5">AH35</text>
<text x="180.9" y="30.2">T30</text>
<text x="180.9" y="32">T29</text>
<text x="180.9" y="33.8">T28</text>
<text x="180.9" y="35.5">T27</text>
<text x="227.1" y="30.2">E21</text>
<text x="227.1" y="32">E18</text>
<text x="227.1" y="33.8">E15</text>
<text x="227.1" y="35.5">E13</text>
<text x="62.3" y="40.9">AR25</text>
<text x="63.4" y="37.3">AT4</text>
<text x="63.4" y="39.1">AT3</text>
<text x="109.7" y="37.3">AH34</text>
<text x="109.7" y="39.1">AH32</text>
<text x="109.7" y="40.9">AH30</text>
<text x="180.9" y="37.3">T26</text>
<text x="181.7" y="39.1">P9</text>
<text x="181.7" y="40.9">P8</text>
<text x="227.1" y="37.3">E10</text>
<text x="227.1" y="39.1">E9</text>
<text x="227.1" y="40.9">E8</text>
<text x="62.3" y="42.7">AR22</text>
<text x="62.3" y="44.4">AR19</text>
<text x="62.3" y="46.2">AR16</text>
<text x="62.3" y="48">AR13</text>
<text x="109.7" y="42.7">AH29</text>
<text x="109.7" y="44.4">AH28</text>
<text x="109.7" y="46.2">AH26</text>
<text x="109.7" y="48">AH25</text>
<text x="181.7" y="42.7">P6</text>
<text x="181.7" y="44.4">P5</text>
<text x="181.7" y="46.2">P3</text>
<text x="181.7" y="48">P2</text>
<text x="227.1" y="42.7">E7</text>
<text x="227.1" y="44.4">E6</text>
<text x="227.1" y="46.2">E5</text>
<text x="227.1" y="48">E4</text>
<text x="62.3" y="49.8">AR10</text>
<text x="63.2" y="51.5">AR7</text>
<text x="63.2" y="53.3">AR4</text>
<text x="109.7" y="49.8">AH22</text>
<text x="109.7" y="51.5">AH19</text>
<text x="109.7" y="53.3">AH16</text>
<text x="180.8" y="49.8">N35</text>
<text x="180.8" y="51.5">N34</text>
<text x="180.8" y="53.3">N33</text>
<text x="227.1" y="49.8">E3</text>
<text x="227.1" y="51.5">E2</text>
<text x="227.1" y="53.3">E1</text>
<text x="62.4" y="56.9">AP34</text>
<text x="62.4" y="58.7">AP31</text>
<text x="63.2" y="55.1">AR2</text>
<text x="109.7" y="55.1">AH7</text>
<text x="109.7" y="56.9">AH4</text>
<text x="109.7" y="58.7">AG9</text>
<text x="180.8" y="55.1">N32</text>
<text x="180.8" y="56.9">N31</text>
<text x="180.8" y="58.7">N30</text>
<text x="227.1" y="55.1">D35</text>
<text x="227.1" y="56.9">D32</text>
<text x="227.1" y="58.7">D29</text>
<text x="62.4" y="60.4">AP28</text>
<text x="62.4" y="62.2">AP25</text>
<text x="62.4" y="64">AP22</text>
<text x="62.4" y="65.8">AP19</text>
<text x="109.7" y="60.4">AG8</text>
<text x="109.7" y="62.2">AG4</text>
<text x="109.7" y="64">AF6</text>
<text x="109.7" y="65.8">AF5</text>
<text x="180.8" y="60.4">N29</text>
<text x="180.8" y="62.2">N28</text>
<text x="180.8" y="64">N27</text>
<text x="180.8" y="65.8">N26</text>
<text x="227.1" y="60.4">D26</text>
<text x="227.1" y="62.2">D20</text>
<text x="227.1" y="64">D17</text>
<text x="227.1" y="65.8">C34</text>
<text x="62.4" y="67.5">AP16</text>
<text x="62.4" y="69.3">AP13</text>
<text x="62.4" y="71.1">AP10</text>
<text x="109.7" y="67.5">AF3</text>
<text x="109.7" y="69.3">AF2</text>
<text x="109.7" y="71.1">AE35</text>
<text x="180.6" y="67.5">M34</text>
<text x="181" y="69.3">L33</text>
<text x="181" y="71.1">L30</text>
<text x="227.1" y="67.5">C31</text>
<text x="227.1" y="69.3">C28</text>
<text x="227.1" y="71.1">C27</text>
<text x="63.3" y="72.9">AP7</text>
<text x="63.3" y="74.7">AP4</text>
<text x="63.3" y="76.4">AP1</text>
<text x="109.7" y="72.9">AE34</text>
<text x="109.7" y="74.7">AE33</text>
<text x="109.7" y="76.4">AE32</text>
<text x="181" y="72.9">L27</text>
<text x="181.9" y="74.7">L9</text>
<text x="181.9" y="76.4">L8</text>
<text x="227.1" y="72.9">C25</text>
<text x="227.1" y="74.7">C23</text>
<text x="227.1" y="76.4">C10</text>
<text x="62.3" y="78.2">AN30</text>
<text x="62.3" y="80">AN27</text>
<text x="62.3" y="81.8">AN25</text>
<text x="62.3" y="83.5">AN22</text>
<text x="109.7" y="78.2">AE31</text>
<text x="109.7" y="80">AE30</text>
<text x="109.7" y="81.8">AE29</text>
<text x="109.7" y="83.5">AE28</text>
<text x="181.9" y="78.2">L6</text>
<text x="181.9" y="80">L5</text>
<text x="181.9" y="81.8">L4</text>
<text x="181.9" y="83.5">L3</text>
<text x="227.1" y="78.2">C1</text>
<text x="227.1" y="80">B22</text>
<text x="227.1" y="81.8">B19</text>
<text x="227.1" y="83.5">B17</text>
<text x="62.3" y="85.3">AN19</text>
<text x="62.3" y="87.1">AN16</text>
<text x="62.3" y="88.9">AN13</text>
<text x="109.7" y="85.3">AE27</text>
<text x="109.7" y="87.1">AE26</text>
<text x="109.7" y="88.9">AE9</text>
<text x="180.8" y="88.9">K35</text>
<text x="181.9" y="85.3">L2</text>
<text x="181.9" y="87.1">L1</text>
<text x="227.1" y="85.3">B15</text>
<text x="227.1" y="87.1">B13</text>
<text x="227.1" y="88.9">B11</text>
<text x="62.2" y="96">AM29</text>
<text x="62.3" y="90.7">AN10</text>
<text x="63.2" y="92.4">AN7</text>
<text x="63.2" y="94.2">AN4</text>
<text x="109.7" y="90.7">AD7</text>
<text x="109.7" y="92.4">AC9</text>
<text x="109.7" y="94.2">AC8</text>
<text x="109.7" y="96">AC6</text>
<text x="180.8" y="90.7">K32</text>
<text x="180.8" y="92.4">K29</text>
<text x="180.8" y="94.2">K26</text>
<text x="181.1" y="96">J34</text>
<text x="227.1" y="90.7">B9</text>
<text x="227.1" y="92.4">B8</text>
<text x="227.1" y="94.2">B7</text>
<text x="227.1" y="96">B5</text>
<text x="62.2" y="97.8">AM25</text>
<text x="62.2" y="99.5">AM22</text>
<text x="62.2" y="101.3">AM19</text>
<text x="109.7" y="97.8">AC5</text>
<text x="109.7" y="99.5">AC3</text>
<text x="109.7" y="101.3">AC2</text>
<text x="180.8" y="99.5">H33</text>
<text x="180.8" y="101.3">H30</text>
<text x="181.1" y="97.8">J31</text>
<text x="227.1" y="97.8">B3</text>
<text x="227.1" y="99.5">B2</text>
<text x="227.1" y="101.3">A35</text>
<text x="62.2" y="103.1">AM16</text>
<text x="62.2" y="104.9">AM13</text>
<text x="62.2" y="106.7">AM10</text>
<text x="109.7" y="103.1">AB35</text>
<text x="109.7" y="104.9">AB34</text>
<text x="109.7" y="106.7">AB33</text>
<text x="180.8" y="103.1">H27</text>
<text x="180.8" y="104.9">H24</text>
<text x="180.8" y="106.7">H21</text>
<text x="227.1" y="103.1">A32</text>
<text x="227.1" y="104.9">A29</text>
<text x="227.1" y="106.7">A26</text>
<text x="63.1" y="108.4">AM7</text>
<text x="63.1" y="110.2">AM4</text>
<text x="63.1" y="112">AM3</text>
<text x="63.1" y="113.8">AM2</text>
<text x="109.7" y="108.4">AB32</text>
<text x="109.7" y="110.2">AB31</text>
<text x="109.7" y="112">AB30</text>
<text x="109.7" y="113.8">AB29</text>
<text x="180.8" y="108.4">H18</text>
<text x="180.8" y="110.2">H15</text>
<text x="180.8" y="112">H13</text>
<text x="180.8" y="113.8">H10</text>
<text x="227.1" y="108.4">A23</text>
<text x="227.1" y="110.2">A20</text>
<text x="227.1" y="112">A3</text>
<text x="62.6" y="117.3">AL34</text>
<text x="62.6" y="119.1">AL31</text>
<text x="63.1" y="115.5">AM1</text>
<text x="109.7" y="115.5">AB28</text>
<text x="109.7" y="117.3">AB27</text>
<text x="109.7" y="119.1">AB26</text>
<text x="181.6" y="115.5">H9</text>
<text x="181.6" y="117.3">H8</text>
<text x="181.6" y="119.1">H7</text>
<text x="62.6" y="120.9">AL28</text>
<text x="62.6" y="122.7">AL25</text>
<text x="62.6" y="124.4">AL22</text>
<text x="109.7" y="120.9">Y9</text>
<text x="109.7" y="122.7">Y8</text>
<text x="109.7" y="124.4">Y6</text>
<text x="181.6" y="120.9">H6</text>
<text x="181.6" y="122.7">H5</text>
<text x="181.6" y="124.4">H4</text>
<text x="62.6" y="126.2">AL19</text>
<text x="62.6" y="128">AL16</text>
<text x="62.6" y="129.8">AL13</text>
<text x="62.6" y="131.6">AL10</text>
<text x="109.7" y="126.2">Y5</text>
<text x="109.7" y="128">Y3</text>
<text x="109.7" y="129.8">Y2</text>
<text x="109.7" y="131.6">W35</text>
<text x="180.7" y="131.6">G35</text>
<text x="181.6" y="126.2">H3</text>
<text x="181.6" y="128">H2</text>
<text x="181.6" y="129.8">H1</text>
<text x="63.5" y="133.3">AL7</text>
<text x="63.5" y="135.1">AL4</text>
<text x="63.5" y="136.9">AL2</text>
<text x="109.7" y="133.3">W34</text>
<text x="109.7" y="135.1">W33</text>
<text x="109.7" y="136.9">W32</text>
<text x="180.7" y="133.3">G32</text>
<text x="180.7" y="135.1">G29</text>
<text x="180.7" y="136.9">G26</text>
<text x="62.4" y="138.7">AK33</text>
<text x="62.4" y="140.4">AK30</text>
<text x="62.4" y="142.2">AK27</text>
<text x="62.4" y="144">AK25</text>
<text x="109.7" y="138.7">W31</text>
<text x="109.7" y="140.4">W30</text>
<text x="109.7" y="142.2">W29</text>
<text x="109.7" y="144">W28</text>
<text x="180.7" y="138.7">G23</text>
<text x="180.7" y="140.4">G20</text>
<text x="180.7" y="142.2">G17</text>
<text x="180.7" y="144">G11</text>
<text x="62.4" y="145.8">AK22</text>
<text x="62.4" y="147.6">AK19</text>
<text x="62.4" y="149.3">AK16</text>
<text x="109.7" y="145.8">W27</text>
<text x="109.7" y="147.6">W26</text>
<text x="109.7" y="149.3">U9</text>
<text x="181" y="145.8">F34</text>
<text x="181" y="147.6">F31</text>
<text x="181" y="149.3">F29</text>
<text x="62.4" y="151.1">AK13</text>
<text x="62.4" y="152.9">AK10</text>
<text x="63.3" y="154.7">AK7</text>
<text x="109.7" y="151.1">U8</text>
<text x="109.7" y="152.9">U6</text>
<text x="109.7" y="154.7">U5</text>
<text x="62.7" y="158.2">AJ25</text>
<text x="63.3" y="156.4">AK4</text>
<text x="109.7" y="156.4">U3</text>
<text x="109.7" y="158.2">U2</text>
<text x="226.4" y="181.7">HR UMA</text>
<text x="256.6" y="189.7">21F, 88, Sec.1, Hsin Tai Wu Rd., Hsichih,</text>
<text x="256.6" y="191.5">Taipei Hsien 221, Taiwan, R.O.C.</text>
<text x="226.4" y="195.1">Title</text>
<text x="226.4" y="200.4">Size</text>
<text x="226.4" y="202.2">A3</text>
<text x="233.5" y="200.4">Document Number</text>
<text x="285" y="200.4">Rev</text>
<text x="226.4" y="205.7">Date:</text>
<text x="231.7" y="205.4">Thursday, December 02, 2010</text>
<text x="261.9" y="205.7">Sheet</text>
<text x="269" y="205.7">10</text>
<text x="276.2" y="205.7">of</text>
<text x="285" y="205.7">102</text>
</g>
<g font-size="1.6" fill="#000080">
<text x="67.6" y="13.9">CPU1H</text>
<text x="185" y="13.9">CPU1I</text>
<text x="67.6" y="166.8">SANDY</text>
<text x="185" y="166.8">SANDY</text>
</g>
<g font-size="1.6" fill="#00f">
<text x="103.2" y="13.7">8 OF 9</text>
<text x="220.5" y="13.7">9 OF 9</text>
</g>
<g font-size="1.6" fill="#004080">
<text x="68.5" y="18.5">VSS</text>
<text x="68.5" y="20.3">VSS</text>
<text x="68.5" y="22.1">VSS</text>
<text x="68.5" y="23.8">VSS</text>
<text x="104.4" y="18.5">VSS</text>
<text x="104.4" y="20.3">VSS</text>
<text x="104.4" y="22.1">VSS</text>
<text x="104.4" y="23.8">VSS</text>
<text x="185.8" y="22.1">VSS</text>
<text x="185.8" y="23.8">VSS</text>
<text x="221.7" y="22.1">VSS</text>
<text x="221.7" y="23.8">VSS</text>
<text x="68.5" y="25.6">VSS</text>
<text x="68.5" y="27.4">VSS</text>
<text x="68.5" y="29.2">VSS</text>
<text x="104.4" y="25.6">VSS</text>
<text x="104.4" y="27.4">VSS</text>
<text x="104.4" y="29.2">VSS</text>
<text x="185.8" y="25.6">VSS</text>
<text x="185.8" y="27.4">VSS</text>
<text x="185.8" y="29.2">VSS</text>
<text x="221.7" y="25.6">VSS</text>
<text x="221.7" y="27.4">VSS</text>
<text x="221.7" y="29.2">VSS</text>
<text x="68.5" y="30.9">VSS</text>
<text x="68.5" y="32.7">VSS</text>
<text x="68.5" y="34.5">VSS</text>
<text x="104.4" y="30.9">VSS</text>
<text x="104.4" y="32.7">VSS</text>
<text x="104.4" y="34.5">VSS</text>
<text x="185.8" y="30.9">VSS</text>
<text x="185.8" y="32.7">VSS</text>
<text x="185.8" y="34.5">VSS</text>
<text x="221.7" y="30.9">VSS</text>
<text x="221.7" y="32.7">VSS</text>
<text x="221.7" y="34.5">VSS</text>
<text x="68.5" y="36.3">VSS</text>
<text x="68.5" y="38.1">VSS</text>
<text x="68.5" y="39.8">VSS</text>
<text x="68.5" y="41.6">VSS</text>
<text x="104.4" y="36.3">VSS</text>
<text x="104.4" y="38.1">VSS</text>
<text x="104.4" y="39.8">VSS</text>
<text x="104.4" y="41.6">VSS</text>
<text x="185.8" y="36.3">VSS</text>
<text x="185.8" y="38.1">VSS</text>
<text x="185.8" y="39.8">VSS</text>
<text x="185.8" y="41.6">VSS</text>
<text x="221.7" y="36.3">VSS</text>
<text x="221.7" y="38.1">VSS</text>
<text x="221.7" y="39.8">VSS</text>
<text x="221.7" y="41.6">VSS</text>
<text x="68.5" y="43.4">VSS</text>
<text x="68.5" y="45.2">VSS</text>
<text x="68.5" y="46.9">VSS</text>
<text x="104.4" y="43.4">VSS</text>
<text x="104.4" y="45.2">VSS</text>
<text x="104.4" y="46.9">VSS</text>
<text x="185.8" y="43.4">VSS</text>
<text x="185.8" y="45.2">VSS</text>
<text x="185.8" y="46.9">VSS</text>
<text x="221.7" y="43.4">VSS</text>
<text x="221.7" y="45.2">VSS</text>
<text x="221.7" y="46.9">VSS</text>
<text x="68.5" y="48.7">VSS</text>
<text x="68.5" y="50.5">VSS</text>
<text x="68.5" y="52.3">VSS</text>
<text x="104.4" y="48.7">VSS</text>
<text x="104.4" y="50.5">VSS</text>
<text x="104.4" y="52.3">VSS</text>
<text x="185.8" y="48.7">VSS</text>
<text x="185.8" y="50.5">VSS</text>
<text x="185.8" y="52.3">VSS</text>
<text x="221.7" y="48.7">VSS</text>
<text x="221.7" y="50.5">VSS</text>
<text x="221.7" y="52.3">VSS</text>
<text x="68.5" y="54.1">VSS</text>
<text x="68.5" y="55.8">VSS</text>
<text x="68.5" y="57.6">VSS</text>
<text x="68.5" y="59.4">VSS</text>
<text x="104.4" y="54.1">VSS</text>
<text x="104.4" y="55.8">VSS</text>
<text x="104.4" y="57.6">VSS</text>
<text x="104.4" y="59.4">VSS</text>
<text x="185.8" y="54.1">VSS</text>
<text x="185.8" y="55.8">VSS</text>
<text x="185.8" y="57.6">VSS</text>
<text x="185.8" y="59.4">VSS</text>
<text x="221.7" y="54.1">VSS</text>
<text x="221.7" y="55.8">VSS</text>
<text x="221.7" y="57.6">VSS</text>
<text x="221.7" y="59.4">VSS</text>
<text x="68.5" y="61.2">VSS</text>
<text x="68.5" y="62.9">VSS</text>
<text x="68.5" y="64.7">VSS</text>
<text x="104.4" y="61.2">VSS</text>
<text x="104.4" y="62.9">VSS</text>
<text x="104.4" y="64.7">VSS</text>
<text x="185.8" y="61.2">VSS</text>
<text x="185.8" y="62.9">VSS</text>
<text x="185.8" y="64.7">VSS</text>
<text x="221.7" y="61.2">VSS</text>
<text x="221.7" y="62.9">VSS</text>
<text x="221.7" y="64.7">VSS</text>
<text x="68.5" y="66.5">VSS</text>
<text x="68.5" y="68.3">VSS</text>
<text x="68.5" y="70.1">VSS</text>
<text x="68.5" y="71.8">VSS</text>
<text x="104.4" y="66.5">VSS</text>
<text x="104.4" y="68.3">VSS</text>
<text x="104.4" y="70.1">VSS</text>
<text x="104.4" y="71.8">VSS</text>
<text x="185.8" y="66.5">VSS</text>
<text x="185.8" y="68.3">VSS</text>
<text x="185.8" y="70.1">VSS</text>
<text x="185.8" y="71.8">VSS</text>
<text x="221.7" y="66.5">VSS</text>
<text x="221.7" y="68.3">VSS</text>
<text x="221.7" y="70.1">VSS</text>
<text x="221.7" y="71.8">VSS</text>
<text x="68.5" y="73.6">VSS</text>
<text x="68.5" y="75.4">VSS</text>
<text x="68.5" y="77.2">VSS</text>
<text x="104.4" y="73.6">VSS</text>
<text x="104.4" y="75.4">VSS</text>
<text x="104.4" y="77.2">VSS</text>
<text x="185.8" y="73.6">VSS</text>
<text x="185.8" y="75.4">VSS</text>
<text x="185.8" y="77.2">VSS</text>
<text x="221.7" y="73.6">VSS</text>
<text x="221.7" y="75.4">VSS</text>
<text x="221.7" y="77.2">VSS</text>
<text x="68.5" y="79">VSS</text>
<text x="68.5" y="80.7">VSS</text>
<text x="68.5" y="82.5">VSS</text>
<text x="104.4" y="79">VSS</text>
<text x="104.4" y="80.7">VSS</text>
<text x="104.4" y="82.5">VSS</text>
<text x="185.8" y="79">VSS</text>
<text x="185.8" y="80.7">VSS</text>
<text x="185.8" y="82.5">VSS</text>
<text x="221.7" y="79">VSS</text>
<text x="221.7" y="80.7">VSS</text>
<text x="221.7" y="82.5">VSS</text>
<text x="68.5" y="84.3">VSS</text>
<text x="68.5" y="86.1">VSS</text>
<text x="68.5" y="87.8">VSS</text>
<text x="68.5" y="89.6">VSS</text>
<text x="104.4" y="84.3">VSS</text>
<text x="104.4" y="86.1">VSS</text>
<text x="104.4" y="87.8">VSS</text>
<text x="104.4" y="89.6">VSS</text>
<text x="185.8" y="84.3">VSS</text>
<text x="185.8" y="86.1">VSS</text>
<text x="185.8" y="87.8">VSS</text>
<text x="185.8" y="89.6">VSS</text>
<text x="221.7" y="84.3">VSS</text>
<text x="221.7" y="86.1">VSS</text>
<text x="221.7" y="87.8">VSS</text>
<text x="221.7" y="89.6">VSS</text>
<text x="68.5" y="91.4">VSS</text>
<text x="68.5" y="93.2">VSS</text>
<text x="68.5" y="95">VSS</text>
<text x="104.4" y="91.4">VSS</text>
<text x="104.4" y="93.2">VSS</text>
<text x="104.4" y="95">VSS</text>
<text x="185.8" y="91.4">VSS</text>
<text x="185.8" y="93.2">VSS</text>
<text x="185.8" y="95">VSS</text>
<text x="221.7" y="91.4">VSS</text>
<text x="221.7" y="93.2">VSS</text>
<text x="221.7" y="95">VSS</text>
<text x="68.5" y="96.7">VSS</text>
<text x="68.5" y="98.5">VSS</text>
<text x="68.5" y="100.3">VSS</text>
<text x="104.4" y="96.7">VSS</text>
<text x="104.4" y="98.5">VSS</text>
<text x="104.4" y="100.3">VSS</text>
<text x="185.8" y="96.7">VSS</text>
<text x="185.8" y="98.5">VSS</text>
<text x="185.8" y="100.3">VSS</text>
<text x="221.7" y="96.7">VSS</text>
<text x="221.7" y="98.5">VSS</text>
<text x="221.7" y="100.3">VSS</text>
<text x="68.5" y="102.1">VSS</text>
<text x="68.5" y="103.8">VSS</text>
<text x="68.5" y="105.6">VSS</text>
<text x="68.5" y="107.4">VSS</text>
<text x="104.4" y="102.1">VSS</text>
<text x="104.4" y="103.8">VSS</text>
<text x="104.4" y="105.6">VSS</text>
<text x="104.4" y="107.4">VSS</text>
<text x="185.8" y="102.1">VSS</text>
<text x="185.8" y="103.8">VSS</text>
<text x="185.8" y="105.6">VSS</text>
<text x="185.8" y="107.4">VSS</text>
<text x="221.7" y="102.1">VSS</text>
<text x="221.7" y="103.8">VSS</text>
<text x="221.7" y="105.6">VSS</text>
<text x="221.7" y="107.4">VSS</text>
<text x="68.5" y="109.2">VSS</text>
<text x="68.5" y="111">VSS</text>
<text x="68.5" y="112.7">VSS</text>
<text x="104.4" y="109.2">VSS</text>
<text x="104.4" y="111">VSS</text>
<text x="104.4" y="112.7">VSS</text>
<text x="185.8" y="109.2">VSS</text>
<text x="185.8" y="111">VSS</text>
<text x="185.8" y="112.7">VSS</text>
<text x="221.7" y="109.2">VSS</text>
<text x="221.7" y="111">VSS</text>
<text x="221.7" y="112.7">VSS</text>
<text x="68.5" y="114.5">VSS</text>
<text x="68.5" y="116.3">VSS</text>
<text x="68.5" y="118.1">VSS</text>
<text x="68.5" y="119.8">VSS</text>
<text x="104.4" y="114.5">VSS</text>
<text x="104.4" y="116.3">VSS</text>
<text x="104.4" y="118.1">VSS</text>
<text x="104.4" y="119.8">VSS</text>
<text x="185.8" y="114.5">VSS</text>
<text x="185.8" y="116.3">VSS</text>
<text x="185.8" y="118.1">VSS</text>
<text x="185.8" y="119.8">VSS</text>
<text x="68.5" y="121.6">VSS</text>
<text x="68.5" y="123.4">VSS</text>
<text x="68.5" y="125.2">VSS</text>
<text x="104.4" y="121.6">VSS</text>
<text x="104.4" y="123.4">VSS</text>
<text x="104.4" y="125.2">VSS</text>
<text x="185.8" y="121.6">VSS</text>
<text x="185.8" y="123.4">VSS</text>
<text x="185.8" y="125.2">VSS</text>
<text x="68.5" y="127">VSS</text>
<text x="68.5" y="128.7">VSS</text>
<text x="68.5" y="130.5">VSS</text>
<text x="104.4" y="127">VSS</text>
<text x="104.4" y="128.7">VSS</text>
<text x="104.4" y="130.5">VSS</text>
<text x="185.8" y="127">VSS</text>
<text x="185.8" y="128.7">VSS</text>
<text x="185.8" y="130.5">VSS</text>
<text x="68.5" y="132.3">VSS</text>
<text x="68.5" y="134.1">VSS</text>
<text x="68.5" y="135.8">VSS</text>
<text x="68.5" y="137.6">VSS</text>
<text x="104.4" y="132.3">VSS</text>
<text x="104.4" y="134.1">VSS</text>
<text x="104.4" y="135.8">VSS</text>
<text x="104.4" y="137.6">VSS</text>
<text x="185.8" y="132.3">VSS</text>
<text x="185.8" y="134.1">VSS</text>
<text x="185.8" y="135.8">VSS</text>
<text x="185.8" y="137.6">VSS</text>
<text x="68.5" y="139.4">VSS</text>
<text x="68.5" y="141.2">VSS</text>
<text x="68.5" y="143">VSS</text>
<text x="104.4" y="139.4">VSS</text>
<text x="104.4" y="141.2">VSS</text>
<text x="104.4" y="143">VSS</text>
<text x="185.8" y="139.4">VSS</text>
<text x="185.8" y="141.2">VSS</text>
<text x="185.8" y="143">VSS</text>
<text x="68.5" y="144.7">VSS</text>
<text x="68.5" y="146.5">VSS</text>
<text x="68.5" y="148.3">VSS</text>
<text x="104.4" y="144.7">VSS</text>
<text x="104.4" y="146.5">VSS</text>
<text x="104.4" y="148.3">VSS</text>
<text x="185.8" y="144.7">VSS</text>
<text x="185.8" y="146.5">VSS</text>
<text x="185.8" y="148.3">VSS</text>
<text x="68.5" y="150.1">VSS</text>
<text x="68.5" y="151.8">VSS</text>
<text x="68.5" y="153.6">VSS</text>
<text x="68.5" y="155.4">VSS</text>
<text x="104.4" y="150.1">VSS</text>
<text x="104.4" y="151.8">VSS</text>
<text x="104.4" y="153.6">VSS</text>
<text x="104.4" y="155.4">VSS</text>
<text x="185.8" y="150.1">VSS</text>
<text x="68.5" y="157.2">VSS</text>
<text x="68.5" y="159">VSS</text>
<text x="104.4" y="157.2">VSS</text>
<text x="104.4" y="159">VSS</text>
</g>
<g font-size="1.3">
<text x="30.8" y="1.3">5</text>
<text x="88.9" y="1.3">4</text>
<text x="147" y="1.3">3</text>
<text x="205" y="1.3">2</text>
<text x="263.1" y="1.3">1</text>
<text x=".5" y="28.4">D</text>
<text x="292.6" y="28.4">D</text>
<text x=".5" y="79.5">C</text>
<text x="292.6" y="79.5">C</text>
<text x=".5" y="130.6">B</text>
<text x="292.6" y="130.6">B</text>
<text x=".5" y="181.7">A</text>
<text x="292.6" y="181.7">A</text>
<text x="30.8" y="207.4">5</text>
<text x="88.9" y="207.4">4</text>
<text x="147" y="207.4">3</text>
<text x="205" y="207.4">2</text>
<text x="263.1" y="207.4">1</text>
</g>
</svg>
